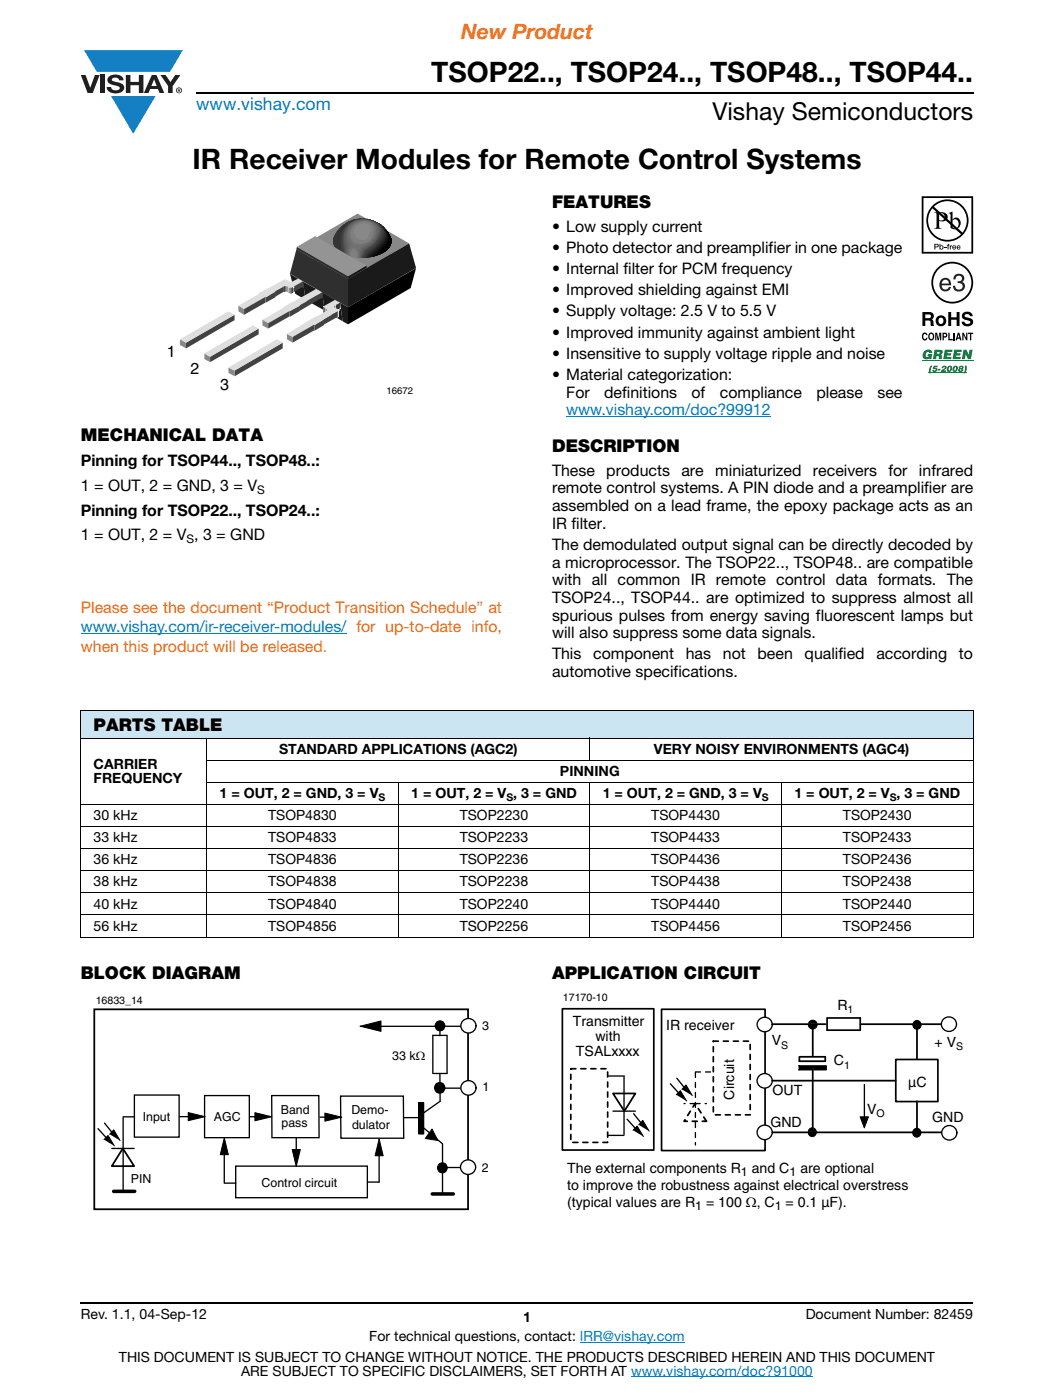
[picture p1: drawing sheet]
<svg xmlns="http://www.w3.org/2000/svg" width="210mm" height="279mm" viewBox="0 0 210 279" stroke-linecap="round" stroke-linejoin="round" font-family="sans-serif">
<g fill="#147fc3">
<path d="M16.8 10h19.7l-2.6 4.3h-1.1h-13.5z"/>
<path d="M22.2 19.2h8.9l-4.5 7.5z"/>
</g>
<g fill="#231f20">
<path d="M16.1 15h1l.9 2.5 .9-2.5h1l-1.4 3.6h-1z"/>
<path d="M20 15h.9v3.6h-.9z"/>
<path d="M21.8 15.3a2.1 2.1 0 0 1 2.7 .3l.1 .4h-.8a.79 .79 0 0 0-.7-.5 .79 .79 0 0 0-.8 .4l.2 .3 1 .2a1.08 1.08 0 0 1 1.3 1 1.08 1.08 0 0 1-1.1 1.2 1.73 1.73 0 0 1-2.4-1.2h.9a.96 .96 0 0 0 .8 .6 .96 .96 0 0 0 .9-.4 1.31 1.31 0 0 0-1.2-.6 1.03 1.03 0 0 1-1.1-.6 1.03 1.03 0 0 1 .2-1.1z"/>
<path d="M25.1 15h.9v1.3h1.7v-1.3h.9v3.6h-.9v-1.6h-1.7v1.6h-.9z"/>
<path d="M32 15h1l1 1.4 1-1.4h1l-1.6 2.2v1.4h-.9v-1.4z"/>
<path d="M30.7 15.9l.6 1.3h-1.1zM30.3 15l-1.6 3.6h.9l.4-.8h1.5l.3 .8h1l-1.6-3.6z"/>
<path d="M35.3 18a.46 .46 0 0 1 .9 0 .46 .46 0 0 1-.9 0zM35.1 18a.6 .6 0 0 0 1.2 0 .6 .6 0 0 0-1.2 0z"/>
<path d="M35.6 17.8h.2v.2h-.2zM35.5 17.7v.7h.1v-.3l.4 .3-.2-.3 .2-.2-.1-.2z"/>
</g>
<path d="M39.1 18.6h155M16.1 260h178" fill="none" stroke="#000" stroke-width=".36"/>
<path d="M113 83.2h40.7M16.1 126.4h53M115.7 267.9h20.9M125.9 274.8h36.3" fill="none" stroke="#007ec4" stroke-width=".2"/>
<path d="M33.3 42.6h49.7v36.4h-49.7z" fill="#fff"/>
<path d="M57.8 54.7l2.6 1.5 .6 3.7-2.1-1.3z" fill="#1a1a1a"/>
<path d="M60.4 56.1l.2 1.1-.2 .1z" fill="#424242"/>
<path d="M59.5 55.6l.9 .5v1.2l-.9-.6z" fill="#878787"/>
<path d="M57.8 54.6l2.6 1.6z" fill="#1a1a1a"/>
<circle cx="57.3" cy="57.2" r=".15" fill="#fff"/>
<path d="M56.5 57.2l.6-.1 .2 .1v1.1h-.8z" fill="none" stroke="#fff" stroke-width=".3"/>
<g fill="#7d7d7d">
<path d="M57.3 57.2v1.1z"/>
<path d="M57.3 57.1v1.2z"/>
</g>
<g fill="#878787">
<path d="M57.2 57.1l.1 1.2z" fill-rule="evenodd"/>
<path d="M57.1 57.1h.1v1.2l-.1-.1z" fill-rule="evenodd"/>
<path d="M57 57l.1 1.2z" fill-rule="evenodd"/>
</g>
<path d="M57 57v1.2z" fill="#7d7d7d"/>
<g fill="#757575">
<path d="M56.9 57v1.2z"/>
<path d="M56.9 57l.1 1.2z" fill-rule="evenodd"/>
</g>
<path d="M56.9 57v1.2z" fill="#707070"/>
<g fill="#696969">
<path d="M56.9 57v1.2z"/>
<path d="M56.9 57v1.2z" fill-rule="evenodd"/>
</g>
<g fill="#616161">
<path d="M56.9 57v1.2z"/>
<path d="M56.9 57l-.1 1.2z" fill-rule="evenodd"/>
</g>
<path d="M56.8 57.1v1.1z" fill="#595959"/>
<path d="M56.8 57.1v1.1z" fill="#525252"/>
<path d="M56.7 57.1l.1 1.1z" fill="#525252"/>
<path d="M56.7 57.1v1.1z" fill="#4a4a4a"/>
<g fill="#424242">
<path d="M56.7 57.1v1.2z"/>
<path d="M56.6 57.1v1.2z"/>
<path d="M56.6 57.1l.1 1.2z" fill-rule="evenodd"/>
</g>
<g fill="#3d3d3d">
<path d="M56.6 57.1v1.2z"/>
<path d="M56.5 57.1l.1 1.2z" fill-rule="evenodd"/>
</g>
<path d="M56.5 57.1v1.2z" fill="#363636"/>
<path d="M57.3 57.2l.3 .1v1.1l-.3-.1z" fill="#878787"/>
<path d="M60.4 56.2l3.8 2.1 .6 3.7-3.8-2.1z" fill="#1a1a1a"/>
<path d="M63.1 57.6l1.1 .7v1.1l-1.1-.6z" fill="#878787"/>
<path d="M60.4 56.1l3.8 2.2z" fill="#1a1a1a"/>
<path d="M58.4 57.3l2-1.2v1.2l-2 1.1z" fill="#424242"/>
<circle cx="58.4" cy="57.3" r=".15" fill="#fff"/>
<path d="M57.6 57.3h.8v1.1l-.3 .1-.5-.1z" fill="none" stroke="#fff" stroke-width=".3"/>
<path d="M58.4 57.3v1.2z" fill-rule="evenodd" fill="#363636"/>
<path d="M58.3 57.3l.1 1.2z" fill="#3d3d3d"/>
<path d="M58.3 57.3v1.2z" fill="#3d3d3d"/>
<g fill="#424242">
<path d="M58.3 57.3v1.2z"/>
<path d="M58.2 57.4v1.1z"/>
<path d="M58.3 57.3l-.1 1.2z" fill-rule="evenodd"/>
</g>
<path d="M58.2 57.4v1.1z" fill="#4a4a4a"/>
<g fill="#525252">
<path d="M58.1 57.4v1.2z"/>
<path d="M58.1 57.4l.1 1.1z" fill-rule="evenodd"/>
</g>
<path d="M58.1 57.4v1.2z" fill="#595959"/>
<g fill="#616161">
<path d="M58.1 57.4v1.2z"/>
<path d="M58.1 57.4v1.2z" fill-rule="evenodd"/>
</g>
<g fill="#696969">
<path d="M58.1 57.4v1.2z"/>
<path d="M58 57.4l.1 1.2z" fill-rule="evenodd"/>
</g>
<path d="M58 57.4v1.2z" fill="#707070"/>
<g fill="#757575">
<path d="M58 57.4v1.2z"/>
<path d="M57.9 57.4l.1 1.2z" fill-rule="evenodd"/>
</g>
<path d="M57.9 57.4v1.2z" fill="#7d7d7d"/>
<g fill="#878787">
<path d="M57.8 57.4l.1 1.2z" fill-rule="evenodd"/>
<path d="M57.7 57.3l.1 .1v1.2l-.1-.1z" fill-rule="evenodd"/>
<path d="M57.6 57.3l.1 1.2z" fill-rule="evenodd"/>
</g>
<path d="M57.6 57.3v1.2z" fill="#7d7d7d"/>
<g fill="#424242">
<path d="M54.9 58.1l1.6-.9v1.1l-1.6 .9z"/>
<path d="M64.2 58.3l.2 1-.2 .1z"/>
</g>
<path d="M51.7 58.5l.1 .1v1.1l-.1-.1z" fill="#878787"/>
<path d="M53 59.3l1.9-1.1v1.1l-1.9 1.1z" fill="#424242"/>
<path d="M53 59.2v1.2z" fill="#878787"/>
<path d="M64.2 58.3l3.6 2.1 .6 3.7-3.6-2.1z" fill="#1a1a1a"/>
<path d="M67.8 60.4l.2 1-.2 .1z" fill="#424242"/>
<path d="M66.8 59.9l1 .5v1.1l-1-.6z" fill="#878787"/>
<path d="M64.2 58.3l3.6 2.1z" fill="#1a1a1a"/>
<path d="M59.7 60.9l4.5-2.6v1.1l-4.5 2.7z" fill="#424242"/>
<circle cx="67.8" cy="61.5" r=".15" fill="#fff"/>
<path d="M67.8 60.4v1.1" fill="none" stroke="#fff" stroke-width=".3"/>
<circle cx="67.8" cy="60.4" r=".15" fill="#fff"/>
<path d="M67.8 60.4l-1 .5v1.2l1-.6" fill="none" stroke="#fff" stroke-width=".3"/>
<path d="M66.8 60.9l1-.5v1.1l-1 .6z" fill-rule="evenodd" fill="#363636"/>
<circle cx="66.6" cy="62.3" r=".15" fill="#fff"/>
<path d="M66.7 61l.1-.1v1.2l-.2 .2z" fill="none" stroke="#fff" stroke-width=".3"/>
<g fill="#363636">
<path d="M66.8 60.9v1.2z"/>
<path d="M66.8 60.9v1.2z" fill-rule="evenodd"/>
</g>
<path d="M66.6 61.1l.2-.1v1.1l-.2 .2z" fill-rule="evenodd" fill="#2e2e2e"/>
<path d="M67.8 60.4l1.6 .9v3.4l-1-.6z" fill="#1a1a1a"/>
<path d="M57.8 54.6l13.5-7.8 11.7 6.7-13.6 7.8z" fill="#878787"/>
<path d="M69.4 61.3l13.6-7.8-1.1 4-12.5 7.2z" fill="#000"/>
<path d="M56.5 61.3l.1 1.1z" fill="#878787"/>
<circle cx="64.6" cy="62.4" r=".15" fill="#fff"/>
<path d="M64.6 61.2l.2 .3v1.1l-.2-.2z" fill="none" stroke="#fff" stroke-width=".3"/>
<g fill="#7d7d7d">
<path d="M64.7 61.5v1z"/>
<path d="M64.7 61.5l.1 1.1z" fill-rule="evenodd"/>
</g>
<path d="M64.7 61.4v1.1z" fill="#757575"/>
<path d="M64.7 61.4v1.1z" fill="#707070"/>
<path d="M64.6 61.4l.1 1.1z" fill="#707070"/>
<g fill="#696969">
<path d="M64.6 61.4v1z"/>
<path d="M64.6 61.4v1.1z" fill-rule="evenodd"/>
</g>
<path d="M64.6 61.3v1.1z" fill="#616161"/>
<path d="M64.6 61.3v1.1z" fill="#595959"/>
<g fill="#525252">
<path d="M64.6 61.3v1.1z"/>
<path d="M64.6 61.3v1.1z" fill-rule="evenodd"/>
</g>
<path d="M64.6 61.2v1.2z" fill-rule="evenodd" fill="#4a4a4a"/>
<path d="M64.6 61.2v1.2z" fill="#424242"/>
<g fill="#878787">
<path d="M64.8 61.5l.3 .1v1.1l-.3-.1z"/>
<path d="M47.6 61l1.1 .7v1.1l-1.1-.7z"/>
</g>
<path d="M47.6 61l4.2-2.4-.1-.1 4.8-2.6a1.05 1.05 0 0 1 1.2 .2 2.13 2.13 0 0 0 1.8-.5l.9 .5-2 1.2h-.8a.92 .92 0 0 0-1.1-.1l-3.5 2.1v-.1l-4.3 2.5z" fill-rule="evenodd" fill="#dedede"/>
<path d="M48.7 61.7l4.3-2.5v1.2l-4.3 2.4z" fill="#424242"/>
<circle cx="65.2" cy="61.8" r=".15" fill="#fff"/>
<path d="M65.1 61.6l.1 .2v1.2l-.1-.3z" fill="none" stroke="#fff" stroke-width=".3"/>
<path d="M65.2 61.8v1.2z" fill="#424242"/>
<path d="M65.2 61.8v1.2z" fill="#4a4a4a"/>
<path d="M65.2 61.8v1.1z" fill="#525252"/>
<path d="M65.2 61.8v1.1z" fill="#595959"/>
<path d="M65.2 61.8v1.1z" fill="#616161"/>
<path d="M65.2 61.8v1.1z" fill="#616161"/>
<g fill="#696969">
<path d="M65.2 61.8v1z"/>
<path d="M65.2 61.7v1.1z"/>
</g>
<path d="M65.2 61.7v1.1z" fill="#707070"/>
<g fill="#757575">
<path d="M65.2 61.7v1.1z"/>
<path d="M65.1 61.7l.1 1.1z" fill-rule="evenodd"/>
</g>
<g fill="#7d7d7d">
<path d="M65.1 61.6v1.1z"/>
<path d="M65.1 61.6v1.1z" fill-rule="evenodd"/>
</g>
<path d="M57.8 62.1v1.1z" fill="#878787"/>
<path d="M57.8 62.1l2-1.1v1.1l-2 1.1z" fill="#424242"/>
<circle cx="67.4" cy="61.9" r=".15" fill="#fff"/>
<path d="M67.4 61.9v1.2l-.1 .2v-1.2z" fill="none" stroke="#fff" stroke-width=".3"/>
<path d="M67.4 61.9v1.3z" fill-rule="evenodd" fill="#2e2e2e"/>
<g fill="#363636">
<path d="M67.3 62.1v1.2z"/>
<path d="M67.4 62.1l-.1 1.1z" fill-rule="evenodd"/>
</g>
<path d="M64.5 63.7l2.8-1.6v1.2l-2.8 1.5z" fill="#424242"/>
<path d="M61.3 64.1l.1 1.2z" fill="#878787"/>
<path d="M52.4 63.8l4.2-2.4-.1-.1 2-1.1 4.6-2.6 1.1 .7-4.5 2.6 .1 .1-6.3 3.5z" fill-rule="evenodd" fill="#dedede"/>
<path d="M52.4 63.8l1.1 .7v1.1l-1.1-.6z" fill="#878787"/>
<path d="M53.5 64.5l4.3-2.4v1l-4.3 2.5z" fill="#424242"/>
<path d="M62.6 64.8l.1 1.2z" fill="#878787"/>
<path d="M62.7 64.9l1.9-1.2v1.2l-1.9 1.1z" fill="#424242"/>
<path d="M57.2 66.6l1.2 .6v1.2l-1.2-.7z" fill="#878787"/>
<path d="M57.2 66.6l8-4.7a.67 .67 0 0 0-.6-.6l.2-.3 2-1.1 1 .5-1.1 .7v.2l.7 .5-.1 .3-4.6 2.8-.1-.1-4.2 2.4z" fill-rule="evenodd" fill="#dedede"/>
<path d="M58.4 67.2l4.2-2.4v1.1l-4.2 2.5z" fill="#424242"/>
<path d="M59.1 49.7l12.2-7.1 10.3 6-12.2 7.1z" fill="#878787"/>
<path d="M69.6 47.4l.5 1.2a1.21 1.21 0 0 1-.4 1.3l-.2 .6 .2 .6-1.6-.7 .6-1.6z" fill-rule="evenodd" fill="#707070"/>
<g fill="#696969">
<path d="M69.4 47.5a2.04 2.04 0 0 1 .2 2.4l-.1 .7 .1 .4-1.5-.6 .5-1.5z" fill-rule="evenodd"/>
<path d="M69.3 47.7l.1 .1a3.1 3.1 0 0 1 0 2.4v.8l-1.3-.6 .5-1.4z" fill-rule="evenodd"/>
</g>
<g fill="#616161">
<path d="M69.2 47.9a5.3 5.3 0 0 1 .1 2.7l.1 .3-1.3-.5z" fill-rule="evenodd"/>
<path d="M69 48.1l.2 .8v1.5l.1 .5-1.2-.5z" fill-rule="evenodd"/>
</g>
<g fill="#595959">
<path d="M69 48.3l.2 2.6-1.1-.5z" fill-rule="evenodd"/>
<path d="M68.8 48.6l.2 2.3-.9-.5z" fill-rule="evenodd"/>
</g>
<path d="M68.7 48.8l.3 2.1-.9-.5z" fill-rule="evenodd" fill="#525252"/>
<path d="M68.6 49l.3 1.8-.8-.4z" fill-rule="evenodd" fill="#4a4a4a"/>
<path d="M68.5 49.2l.3 1.6-.7-.4z" fill-rule="evenodd" fill="#424242"/>
<circle cx="70.6" cy="50.8" r=".39" fill="#7d7d7d"/>
<g fill="#424242">
<path d="M68.4 49.4l.3 1.3-.6-.3z" fill-rule="evenodd"/>
<path d="M68.4 49.6l.2 1-.5-.2z" fill-rule="evenodd"/>
</g>
<path d="M77.8 47l.2 1z" fill-rule="evenodd" fill="#000"/>
<circle cx="70.6" cy="50.8" r=".39" fill="#7d7d7d"/>
<path d="M67.8 45.6a6.1 6.1 0 0 1 10.2 2.1 2.68 2.68 0 0 1-1.7 2.8 9 9 0 0 1-8.2-.1 8.8 8.8 0 0 1 3.1-4.8l-.2 .4 .2 .4a1.21 1.21 0 0 0 2-.3l.1-.2a.71 .71 0 0 0-.4-1.1 1.68 1.68 0 0 0-1.9 .9 9.5 9.5 0 0 0-2.9 4.7 2.59 2.59 0 0 1-.7-4.3z" fill-rule="evenodd" fill="#878787"/>
<g fill="#7d7d7d">
<path d="M67.8 45.6a6.1 6.1 0 0 1 10.2 2.1 2.68 2.68 0 0 1-1.7 2.8 9 9 0 0 1-8.2-.1l.8-2 1.7-2.3a1.64 1.64 0 0 0 1.3 1.8 1.64 1.64 0 0 0 1.9-1.3 1.4 1.4 0 0 0-.2-1.8 1.4 1.4 0 0 0-1.7-.1 1.92 1.92 0 0 0-1.3 1.4l-1.7 2.3-.8 2a2.59 2.59 0 0 1-.7-4.3z" fill-rule="evenodd"/>
<path d="M67.8 45.6a6.1 6.1 0 0 1 10.2 2.1 2.68 2.68 0 0 1-1.7 2.8 8.5 8.5 0 0 1-5.4 .8 .67 .67 0 0 0-.3-1.1 .56 .56 0 0 0-.5 .6l.1 .4-2.1-.8 1-2.4 1.2-1.6a1.94 1.94 0 0 0 1.9 1.9 1.94 1.94 0 0 0 1.9-1.9 1.53 1.53 0 0 0-.3-1.7 1.53 1.53 0 0 0-1.8-.2 2.31 2.31 0 0 0-1.7 1.9l-1.2 1.6-1 2.4a2.59 2.59 0 0 1-.7-4.3z" fill-rule="evenodd"/>
<path d="M67.8 45.6a6.1 6.1 0 0 1 10.2 2.1 2.68 2.68 0 0 1-1.7 2.8 8.7 8.7 0 0 1-5.3 .8 .72 .72 0 0 0 .1-1 .72 .72 0 0 0-1.1 0l-.1 .3 .1 .6-1.9-.8 .6-1.7 1.3-2a2.15 2.15 0 0 0 2.1 1.8 2.15 2.15 0 0 0 2.1-1.7 1.69 1.69 0 0 0 0-1.9 1.69 1.69 0 0 0-1.9-.6 2.41 2.41 0 0 0-2.3 2.4l-1.3 2-.6 1.7a2.59 2.59 0 0 1-.7-4.3z" fill-rule="evenodd"/>
</g>
<path d="M67.8 45.6a6.1 6.1 0 0 1 10.2 2.1 2.68 2.68 0 0 1-1.7 2.8l-2 .7-1.5 .2h-1.6a1.01 1.01 0 0 0 .1-1.1 1.01 1.01 0 0 0-.9-.5l-.5 .3-.1 .4 .1 .7-1.8-.8 .7-1.8 1.1-1.7a2.1 2.1 0 0 0 3.2 1.6 2.68 2.68 0 0 0 1.1-3.9 2.7 2.7 0 0 0-2.9-.1 2.7 2.7 0 0 0-1.4 2.4l-1.1 1.7-.7 1.8a2.59 2.59 0 0 1-.7-4.3z" fill-rule="evenodd" fill="#757575"/>
<g fill="#707070">
<path d="M67.8 45.6a6.1 6.1 0 0 1 10.2 2.1 2.68 2.68 0 0 1-1.7 2.8 8.1 8.1 0 0 1-5 .8 1.32 1.32 0 0 0-.7-1.9 1.33 1.33 0 0 0-.9 1.7l-1.6-.7 .7-1.7 .9-1.6a2.03 2.03 0 0 0 1.5 1.9 3.5 3.5 0 0 0 3.5-2.7 1.81 1.81 0 0 0-1.9-2.2 2.81 2.81 0 0 0-3.1 3l-.9 1.6-.7 1.7a2.59 2.59 0 0 1-.7-4.3z" fill-rule="evenodd"/>
<path d="M67.8 45.6a6.1 6.1 0 0 1 10.2 2.1 2.68 2.68 0 0 1-1.7 2.8l-2 .7-2.1 .2h-.8l.2-.4v-.6a.83 .83 0 0 1 .5-1.4 3.2 3.2 0 0 0 2.7-3.8 2.95 2.95 0 0 0-3.4-.9 2.95 2.95 0 0 0-1.8 3.1l-.9 1.4-.6 1.6a2.59 2.59 0 0 1-.7-4.3z" fill-rule="evenodd"/>
</g>
<g fill="#696969">
<path d="M67.8 45.6a6.1 6.1 0 0 1 10.2 2.1 2.68 2.68 0 0 1-1.7 2.8 7.4 7.4 0 0 1-4.7 .8l.1-.7a1.25 1.25 0 0 1 1.2-1.6 3.2 3.2 0 0 0 2.1-3.8 3.1 3.1 0 0 0-3.7-1 3.1 3.1 0 0 0-1.9 3.3l-.8 1.4-.5 1.5a2.59 2.59 0 0 1-.7-4.3z" fill-rule="evenodd"/>
<path d="M67.8 45.6a6.1 6.1 0 0 1 10.2 2.1 2.68 2.68 0 0 1-1.7 2.8 7.2 7.2 0 0 1-4.7 .8l.2-1a1.27 1.27 0 0 1 1.2-1.3 3.4 3.4 0 0 0 2.1-3.8 3.3 3.3 0 0 0-3.9-1 3.3 3.3 0 0 0-1.9 3.5l-.7 1.3-.5 1.4a2.59 2.59 0 0 1-.7-4.3z" fill-rule="evenodd"/>
</g>
<g fill="#616161">
<path d="M67.8 45.6a6.1 6.1 0 0 1 10.2 2.1 2.89 2.89 0 0 1-2.3 3.1 7.7 7.7 0 0 1-4 .5l.1-.3a1.69 1.69 0 0 1 1.3-1.9 3.5 3.5 0 0 0 2.2-3.9 3.4 3.4 0 0 0-4.1-1.1 3.4 3.4 0 0 0-2 3.8l-1.1 2.5a2.59 2.59 0 0 1-.7-4.3z" fill-rule="evenodd"/>
<path d="M67.8 45.6a6.1 6.1 0 0 1 10.2 2.1 2.68 2.68 0 0 1-1.7 2.8l-1.8 .7-2.7 .2 .3-1.3 .5-.5a4.5 4.5 0 0 0 2.9-3.8 2.69 2.69 0 0 0-2.8-2 3.5 3.5 0 0 0-3.7 4.3l-.9 2.3a2.59 2.59 0 0 1-.7-4.3z" fill-rule="evenodd"/>
</g>
<path d="M67.8 45.6a6.1 6.1 0 0 1 10.2 2.1 2.68 2.68 0 0 1-1.7 2.8l-1.8 .7-2.6 .2 .2-.8a1.31 1.31 0 0 1 1-1.2 4.5 4.5 0 0 0 2.6-3.7 3.5 3.5 0 0 0-4.4-1.7 3.4 3.4 0 0 0-2.3 4.3l-.9 2.1a2.59 2.59 0 0 1-.7-4.3z" fill-rule="evenodd" fill="#595959"/>
<path d="M67.8 45.6a6.1 6.1 0 0 1 10.2 2.1 2.68 2.68 0 0 1-1.7 2.8l-1.7 .7-2.5 .2a2.92 2.92 0 0 1 1.8-2.3 4.8 4.8 0 0 0 2-3.3 3.2 3.2 0 0 0-3.3-2.1 3.8 3.8 0 0 0-3.9 5.1l-.6 1.6a2.59 2.59 0 0 1-.7-4.3z" fill-rule="evenodd" fill="#525252"/>
<path d="M67.8 45.6a6.1 6.1 0 0 1 10.2 2.1 2.68 2.68 0 0 1-1.7 2.8 6.6 6.6 0 0 1-4.1 .8 3.9 3.9 0 0 1 2.2-2.4l.4-.4a3.1 3.1 0 0 0 1-3.2 4.1 4.1 0 0 0-5.2-1.2 4.1 4.1 0 0 0-2 4.9l-.5 1.4a2.59 2.59 0 0 1-.7-4.3z" fill-rule="evenodd" fill="#4a4a4a"/>
<g fill="#424242">
<path d="M67.8 45.6a6.1 6.1 0 0 1 10.2 2.1 2.87 2.87 0 0 1-2.2 3 6.2 6.2 0 0 1-3.6 .6l.7-1.2a8.7 8.7 0 0 0 3-3.2 1.79 1.79 0 0 0-1-2.6 4.2 4.2 0 0 0-6.5 2.8v1a3.9 3.9 0 0 1-.3 2.3 2.59 2.59 0 0 1-.7-4.3z" fill-rule="evenodd"/>
<path d="M67.8 45.6a6.1 6.1 0 0 1 10.2 2.1 2.87 2.87 0 0 1-2.2 3 6.8 6.8 0 0 1-3.5 .6 3.2 3.2 0 0 1 1.9-2.1l1.1-1a3.6 3.6 0 0 0 .9-2.2 3.6 3.6 0 0 0-3.6-2.3 4 4 0 0 0-4.3 4.5 3 3 0 0 1-.1 2l-.1 .2a2.59 2.59 0 0 1-.7-4.3z" fill-rule="evenodd"/>
<path d="M67.8 45.6a6.1 6.1 0 0 1 10.2 2.1 2.88 2.88 0 0 1-2.2 3l-1.6 .5-1.8 .2a4.6 4.6 0 0 1 2.2-2.4l.1-.1a4.9 4.9 0 0 0 1.6-3 4 4 0 0 0-4.5-2.2 4.1 4.1 0 0 0-3.6 4.6l.2 1.3-.3 .8a2.59 2.59 0 0 1-.7-4.3z" fill-rule="evenodd"/>
</g>
<path d="M67.8 45.6a6.1 6.1 0 0 1 10.2 2.1 2.88 2.88 0 0 1-2.2 3l-1.6 .5-1.7 .2 .7-.9a9.8 9.8 0 0 0 3.2-3.9 2.88 2.88 0 0 0-2.7-2.8 4.4 4.4 0 0 0-5.7 4.7l.3 1.4-.2 .5a2.59 2.59 0 0 1-.7-4.3z" fill-rule="evenodd" fill="#3d3d3d"/>
<g fill="#363636">
<path d="M67.8 45.6a6.1 6.1 0 0 1 10.2 2.1 2.68 2.68 0 0 1-1.7 2.8 6.1 6.1 0 0 1-3.7 .8 6.5 6.5 0 0 1 2.4-2.3l.3-.4a3.6 3.6 0 0 0 1.1-2.5 4.3 4.3 0 0 0-4.7-2.4 4.3 4.3 0 0 0-3.7 5.1l.2 1.3-.1 .3a2.59 2.59 0 0 1-.7-4.3z" fill-rule="evenodd"/>
<path d="M67.8 45.6a6.1 6.1 0 0 1 10.2 2.1 2.68 2.68 0 0 1-1.7 2.8l-1.7 .7-1.9 .2a4.4 4.4 0 0 1 1.9-1.9l.4-.5a3 3 0 0 0 1.3-3.6 4.9 4.9 0 0 0-7.8 .3 5.8 5.8 0 0 0-.4 4.7 2.59 2.59 0 0 1-.7-4.3z" fill-rule="evenodd"/>
</g>
<g fill="#2e2e2e">
<path d="M73.8 43.9a6.1 6.1 0 0 1 4.2 3.8 2.87 2.87 0 0 1-2.2 3l-1.2 .4-1.8 .3 .3-.4a14.3 14.3 0 0 0 3.5-3.9 2.17 2.17 0 0 0-1.3-2.6z" fill-rule="evenodd"/>
<path d="M74.4 44a6.1 6.1 0 0 1 3.6 3.7 2.88 2.88 0 0 1-2.2 3l-1.1 .4-1.8 .3 .9-1.1a7.8 7.8 0 0 0 2.9-3.4 2.54 2.54 0 0 0-1.7-2.6z" fill-rule="evenodd"/>
</g>
<g fill="#262626">
<path d="M74.8 44.2a6.1 6.1 0 0 1 3.2 3.5 2.89 2.89 0 0 1-2.2 3l-1 .4-1.8 .3 1.2-1.2a5.9 5.9 0 0 0 2.6-3.6 2.99 2.99 0 0 0-2-2.4z" fill-rule="evenodd"/>
<path d="M75.1 44.3a6.5 6.5 0 0 1 2.9 3.4 2.89 2.89 0 0 1-2.2 3l-1 .4-1.6 .3 .8-.9a10.2 10.2 0 0 0 2.9-3.3 2.8 2.8 0 0 0-1.8-2.9z" fill-rule="evenodd"/>
</g>
<path d="M75.4 44.5a6.7 6.7 0 0 1 2.6 3.2 3.2 3.2 0 0 1-2.6 3.2l-2.1 .5 1.3-1.3a7.5 7.5 0 0 0 2.4-3.1 2.7 2.7 0 0 0-1.6-2.5z" fill-rule="evenodd" fill="#1f1f1f"/>
<g fill="#1a1a1a">
<path d="M75.6 44.6a5.5 5.5 0 0 1 2.5 3.6 4.1 4.1 0 0 1-3.6 3l-1 .1 .8-.7a7.7 7.7 0 0 0 2.7-3.5 2.42 2.42 0 0 0-1.4-2.5z" fill-rule="evenodd"/>
<path d="M75.8 44.8a5.5 5.5 0 0 1 2.3 3.4 4.1 4.1 0 0 1-3.5 2.9l-1 .2 .9-.8a7.5 7.5 0 0 0 2.7-3.3 2.51 2.51 0 0 0-1.4-2.4z" fill-rule="evenodd"/>
</g>
<g fill="#121212">
<path d="M76 44.9l1.1 1.1a4.9 4.9 0 0 1 1 2.2 4 4 0 0 1-3.2 2.9l-1.1 .2a11.8 11.8 0 0 0 3.3-3.7 2.31 2.31 0 0 0-1.1-2.7z" fill-rule="evenodd"/>
<path d="M76.2 45.1l.9 .9a4.9 4.9 0 0 1 1 2.2 4.1 4.1 0 0 1-3.6 2.9l-.5 .1 1.6-1.4a4.5 4.5 0 0 0 1.8-3l-.6-1.1z" fill-rule="evenodd"/>
</g>
<g fill="#0a0a0a">
<path d="M76.4 45.2l.7 .8a4.9 4.9 0 0 1 1 2.2 4.1 4.1 0 0 1-3.4 2.9l-.5 .1 1-.8a6.3 6.3 0 0 0 2.2-3.2l-.1-.7-.3-.6z" fill-rule="evenodd"/>
<path d="M76.5 45.4l.6 .6a4.8 4.8 0 0 1 1 2.2 4 4 0 0 1-3.2 2.9l-.4 .1 .7-.7a6.2 6.2 0 0 0 2.3-3.2l-.1-.6-.3-.7z" fill-rule="evenodd"/>
</g>
<g fill="#000">
<path d="M76.7 45.5l.4 .4a5.3 5.3 0 0 1 1 2.3 4 4 0 0 1-3.4 2.9l.8-.7a5.7 5.7 0 0 0 2-3v-.6l-.3-.6z" fill-rule="evenodd"/>
<path d="M76.8 45.7a3.8 3.8 0 0 1 1.3 2.5 3.9 3.9 0 0 1-3.1 2.8l.7-.6a4 4 0 0 0 1.9-3.5z" fill-rule="evenodd"/>
<path d="M77 45.8a2.73 2.73 0 0 1 .4 3.9l-1.1 .8-1.1 .4 .7-.6a3.8 3.8 0 0 0 1.7-3.3z" fill-rule="evenodd"/>
<path d="M77.1 46a2.69 2.69 0 0 1 .3 3.7l-1.9 1.2 .7-.7a3.2 3.2 0 0 0 1.3-3.5z" fill-rule="evenodd"/>
<path d="M77.2 46.1a2.54 2.54 0 0 1-.9 4.4l-.5 .2 .6-.5a2.77 2.77 0 0 0 .8-4.1z" fill-rule="evenodd"/>
<path d="M77.4 46.3a2.53 2.53 0 0 1-1.1 4.2l-.2 .1 .5-.6a2.76 2.76 0 0 0 .8-3.7z" fill-rule="evenodd"/>
<path d="M77.4 46.5a2.28 2.28 0 0 1-.4 3.5l-.6 .4a3.1 3.1 0 0 0 1.4-3.2z" fill-rule="evenodd"/>
<path d="M77.6 46.7a2.26 2.26 0 0 1-.8 3.4 2.66 2.66 0 0 0 .8-3.4z" fill-rule="evenodd"/>
<path d="M77.7 46.8a2.04 2.04 0 0 1 0 2.4 2.58 2.58 0 0 0 0-2.4z" fill-rule="evenodd"/>
</g>
<path d="M69.6 47.4l.5 1.2a1.21 1.21 0 0 1-.4 1.3l-.2 .6 .2 .6-1.6-.7 .6-1.6z" fill-rule="evenodd" fill="#707070"/>
<g fill="#696969">
<path d="M69.4 47.5a2.04 2.04 0 0 1 .2 2.3l-.1 .8 .1 .4-1.5-.6 .5-1.5z" fill-rule="evenodd"/>
<path d="M69.3 47.7l.1 .1a3.1 3.1 0 0 1 0 2.4v.8l-1.3-.6 .5-1.4z" fill-rule="evenodd"/>
</g>
<g fill="#616161">
<path d="M69.2 47.8a5 5 0 0 1 .1 2.7l.1 .4-1.3-.5z" fill-rule="evenodd"/>
<path d="M69 48.1l.2 .8v1.4l.1 .6-1.2-.5z" fill-rule="evenodd"/>
</g>
<g fill="#595959">
<path d="M68.9 48.2l.3 2.7-1.1-.5z" fill-rule="evenodd"/>
<path d="M68.8 48.5l.2 2.3-.9-.4z" fill-rule="evenodd"/>
</g>
<path d="M68.7 48.6l.3 2.2-.9-.4z" fill-rule="evenodd" fill="#525252"/>
<path d="M68.5 48.8l.4 1.9-.8-.3z" fill-rule="evenodd" fill="#4a4a4a"/>
<g fill="#424242">
<path d="M68.5 49l.3 1.7a.67 .67 0 0 1-.5-1z" fill-rule="evenodd"/>
<path d="M68.4 49.4l.3 1.3-.6-.3z" fill-rule="evenodd"/>
<path d="M68.4 49.6l.2 1-.5-.2z" fill-rule="evenodd"/>
</g>
<path d="M68.2 49.7l.2 .9-.3-.2z" fill-rule="evenodd" fill="#3d3d3d"/>
<g fill="#363636">
<path d="M68.2 49.9l.1 .7-.2-.2z" fill-rule="evenodd"/>
<path d="M68.1 50.3l.1 .2z" fill-rule="evenodd"/>
</g>
<path d="M59.1 49.7l10.3 6v5.6l-11.6-6.7z" fill="#2e2e2e"/>
<g fill="#1a1a1a">
<path d="M69.4 55.1l3.7-2.1 .1 .5-3.8 2.2z"/>
<path d="M69.4 55.7l12.2-7.1 1.4 4.9-13.6 7.8z"/>
</g>
<path d="M59.2 49.3l10.2 5.8v.6l-10.3-6z" fill="#2e2e2e"/>
<path d="M35.9 67.7l1.2 .7v1.1l-1.2-.7z" fill="#878787"/>
<path d="M37.1 68.4l9.7-5.6v1.1l-9.7 5.6z" fill="#424242"/>
<path d="M35.9 67.7l9.7-5.6 1.2 .7-9.7 5.6z" fill="#dedede"/>
<path d="M40.8 70.5l1.1 .7v1.1l-1.1-.6z" fill="#878787"/>
<path d="M41.9 71.2l9.7-5.6v1.1l-9.7 5.6z" fill="#424242"/>
<path d="M40.8 70.5l9.7-5.5 1.1 .6-9.7 5.6z" fill="#dedede"/>
<path d="M46.8 73.9l9.6-5.5v1.1l-9.6 5.6z" fill="#424242"/>
<path d="M45.6 73.3l1.2 .6v1.2l-1.2-.7z" fill="#878787"/>
<path d="M45.6 73.3l9.7-5.6 1.1 .7-9.6 5.5z" fill="#dedede"/>
<path d="M59.2 49.3l3.7-2.2 10.2 5.9-3.7 2.1z" fill-rule="evenodd" fill="#949494"/>
<path d="M183.9 39.2h10.2v35.3h-10.2z" fill="#fff"/>
<g fill="#000">
<path d="M184.1 66.6l.4-.2h.3l.2 .5-.6-.2a.66 .66 0 0 0 .1 1l.3-.3h.2a.54 .54 0 0 1-.5 .6 .54 .54 0 0 1-.5-.5zM186.6 66.4h.3l.3 1.2 .2-1.2h.4v1.5h-.3v-1.3l-.2 1.3h-.3l-.2-1.3v1.3h-.2zM189.2 66.4h.2v1.2h.7v.3h-.9zM189.2 62.3h.5v1h1.1v-1h.6v2.8h-.6v-1.3h-1.1v1.3h-.5zM190.2 66.4h.3v1.5h-.3zM192.2 62.4a1.15 1.15 0 0 1 1.8 .7h-.5l-.1-.2a.68 .68 0 0 0-.9-.1v.4l.2 .1a1.29 1.29 0 0 1 1.4 .9 1.17 1.17 0 0 1-1.1 .9 1.17 1.17 0 0 1-1.2-.9h.6v.2a.67 .67 0 0 0 1.2-.1l-.3-.3-.5-.1a.82 .82 0 0 1-.9-.5 .82 .82 0 0 1 .3-1zM192 66.4h.2l.5 1.1v-1.1h.3v1.5h-.3l-.5-1.1v1.1h-.2zM193.1 66.4h1v.3h-.3v1.2h-.3v-1.2h-.4z"/>
<path d="M186.1 56.4a3.9 3.9 0 0 1 7.7 0 3.9 3.9 0 0 1-7.7 0zM185.8 56.4a4.2 4.2 0 0 0 8.3 0 4.2 4.2 0 0 0-8.3 0z"/>
<path d="M184.6 62.8v.7h.9a.39 .39 0 0 0 .1-.7zM184 62.3h1.4a.79 .79 0 0 1 .8 .4 .79 .79 0 0 1-.1 .9l-.2 .1a.98 .98 0 0 1 .4 1.2v.2h-.6l-.2-1.1h-.9v1.1h-.6z"/>
<path d="M185.6 66.7a.64 .64 0 0 0 .2 1l.1-.1a.64 .64 0 0 0-.1-1zM185.4 66.5l.2-.1a.56 .56 0 0 1 .7 .3 .82 .82 0 0 1-.5 1.3l-.2-.1a.89 .89 0 0 1-.2-1.4z"/>
<path d="M187.4 63.5a.63 .63 0 0 0-.2 .7 .63 .63 0 0 0 .8 .4 .63 .63 0 0 0 .2-.8 .63 .63 0 0 0-.8-.3zM186.6 64a1.1 1.1 0 0 1 2.2 0 1.1 1.1 0 0 1-2.2 0z"/>
<path d="M188.3 66.7v.4l.4-.1v-.3zM188 66.4h.6a.5 .5 0 0 1 .4 .5 .5 .5 0 0 1-.4 .5h-.3v.5h-.3z"/>
<path d="M191.2 66.7l-.1 .6h.3zM191.1 66.4h.3l.4 1.5h-.3l-.1-.3h-.4l-.1 .3h-.3z"/>
</g>
<g fill="#231f20">
<path d="M190.5 54.9a1.07 1.07 0 0 1 1.3-.2 1.07 1.07 0 0 1 .5 1.2l-.4 .4a1.06 1.06 0 0 1 .5 1.4 1.06 1.06 0 0 1-1.4 .5l-.2-.1a1.02 1.02 0 0 1-.7-1.1h.4a.71 .71 0 0 0 1 .8 .71 .71 0 0 0 .2-1.2l-.7-.1v-.4a.59 .59 0 0 0 .9-.4 .59 .59 0 0 0-.6-.7 .66 .66 0 0 0-.7 .8h-.4z"/>
<path d="M188.1 56.1l-.2 .5h1.4a.7 .7 0 0 0-.4-.7 .7 .7 0 0 0-.8 .2zM187.8 55.7a1.18 1.18 0 0 1 1.4-.1 1.18 1.18 0 0 1 .5 1.3h-1.8a.73 .73 0 0 0 .5 .9 .73 .73 0 0 0 .9-.5h.4a1.21 1.21 0 0 1-1.6 .8 1.21 1.21 0 0 1-.7-1.7z"/>
</g>
<g fill="#000">
<path d="M188.4 49.3h.4v.1h-.4zM189.1 48.7h.3l-.2 .2 .2 .1v.1h-.2v.7h-.2v-.7h-.1zM189.5 49h.1v.1l.3-.1v.1l-.2 .1v.6h-.2z"/>
<path d="M184.2 39.5h9.6v10.8h-9.6zM183.9 39.2v11.4h10.2v-11.4z"/>
<path d="M186.3 41.3a3.9 3.9 0 0 1 5.3-.2 3.9 3.9 0 0 1 .4 5.3zM186 41.6l5.7 5.2a3.9 3.9 0 0 1-5.3 .1 3.9 3.9 0 0 1-.4-5.3zM184.8 44a4.2 4.2 0 0 0 8.4 0 4.2 4.2 0 0 0-8.4 0z"/>
<path d="M186.6 48.8v.4h.4v-.3zM186.4 48.7h.7l.2 .3-.2 .3-.5 .1v.4h-.2z"/>
<path d="M187.3 42.6v1.3a.75 .75 0 0 0 1.2-.6 .75 .75 0 0 0-1.2-.7zM186.4 42.4a2.81 2.81 0 0 1 2.4 .3 .97 .97 0 0 1 0 1.2 .97 .97 0 0 1-1.2 .2h-.3v1.1l.1 .2 .4 .3h-1.4l.3-.2 .1-.3v-2.3v-.3z"/>
<path d="M187.5 49.4a.3 .3 0 0 0 .6 0 .3 .3 0 0 0-.6 0zM187.4 48.7h.2v.4a.38 .38 0 0 1 .5 0 .38 .38 0 0 1 0 .6 .38 .38 0 0 1-.5 0l-.2 .1z"/>
<path d="M190 44v1.3l.2 .2a.72 .72 0 0 0 .8-.1 .72 .72 0 0 0 .2-.7 .72 .72 0 0 0-.3-.8 .72 .72 0 0 0-.9 .1zM189.2 42.5l.8-.3v1.6a.89 .89 0 0 1 1.1-.3 .89 .89 0 0 1 .5 1 1.23 1.23 0 0 1-.6 1.2 1.23 1.23 0 0 1-1.4-.2v-2.7z"/>
<path d="M190.2 49.2l-.1 .1h.5l-.3-.2zM190.1 49h.5l.1 .4h-.6l.1 .2 .5-.1a.42 .42 0 0 1-.6 .2 .42 .42 0 0 1 0-.7z"/>
<path d="M191.1 49.2l-.1 .1h.4l-.2-.2zM191 49h.4l.2 .4h-.6l.1 .2 .5-.1a.42 .42 0 0 1-.7 .2 .42 .42 0 0 1 .1-.7z"/>
</g>
<path d="M183.9 71.9h10.2" fill="none" stroke="#0d803f" stroke-width=".2"/>
<g fill="#0d803f">
<path d="M184.3 70.1a.91 .91 0 0 1 .9-.3 .91 .91 0 0 1 .8 .6h-.6l-.3-.2a.56 .56 0 0 0-.4 .5 .56 .56 0 0 0 .3 .6l.3-.3h-.2v-.4h.9l-.2 1.1h-.4v-.2a.82 .82 0 0 1-1.1 0 .82 .82 0 0 1-.1-1.1z"/>
<path d="M188.5 69.8h1.5l-.1 .4h-.9v.3h.7v.4h-.8l-.1 .3h1l-.1 .5h-1.5z"/>
<path d="M190.4 69.8h1.5l-.1 .4h-.9l-.1 .3h.8l-.1 .4h-.7l-.1 .3h1l-.1 .5h-1.6z"/>
<path d="M192.2 69.8h.6l.5 1 .1-1h.6l-.3 1.9h-.6l-.5-1-.1 1h-.6z"/>
<path d="M185.7 73h.3l-.3 .7v.8h-.3l-.1-.8z"/>
<path d="M186.3 73h.8l-.1 .3h-.5l-.1 .2h.5a.52 .52 0 0 1-.2 .7 .52 .52 0 0 1-.8-.3l.5 .1 .3-.2-.2-.2-.5 .1z"/>
<path d="M187.2 73.6h.4v.3h-.5z"/>
<path d="M187.9 73.2a.5 .5 0 0 1 .5-.2 .5 .5 0 0 1 .4 .4l-.6 .5h.5v.3h-1l.8-.8-.1-.2-.3 .3h-.3z"/>
<path d="M187 70.2l-.1 .4h.5l.1-.2-.1-.1zM186.4 69.8l1.5 .1a.54 .54 0 0 1-.2 .9l.2 .2v.7h-.6v-.5l-.3-.2h-.2l-.1 .7h-.6z"/>
<path d="M189.3 73.3l-.1 .5 .1 .2 .3-.5-.1-.3zM189.1 73.1a.51 .51 0 0 1 .8 .2 .66 .66 0 0 1-.2 .7 .66 .66 0 0 1-.8 0v-.4z"/>
<path d="M190.5 73.3l-.1 .5 .1 .2 .2-.5-.1-.3zM190.3 73.1a.51 .51 0 0 1 .8 .2 .66 .66 0 0 1-.2 .7 .66 .66 0 0 1-.8 0l-.1-.4z"/>
</g>
<path d="M185.2 74.4h7.7" fill="none" stroke="#0d803f" stroke-width=".2"/>
<g fill="#0d803f">
<path d="M192.5 73h.3v.8a.72 .72 0 0 1-.6 .7l.3-.8z"/>
<path d="M191.6 73.3v.2l.2-.1 .1-.1zM191.6 73.7l-.1 .3 .3-.1v-.2zM191.4 73.1a.52 .52 0 0 1 .8 .2l-.2 .3 .2 .2a.55 .55 0 0 1-.6 .4 .55 .55 0 0 1-.5-.4l.3-.2-.1-.3z"/>
</g>
<path d="M16.1 141.8h178v5.5h-178z" fill="#cce5f3"/>
<g fill="none" stroke="#000" stroke-width=".2">
<path d="M16 141.8h178.2M16 147.3h178.2M16.1 141.9v45M41.1 151.7h153.1M41.1 156.1h153.1M41.2 147.2v39.9M79.5 156.1v31M117.7 147.2v4.6M117.7 156.1v31M155.9 156.1v31M194.1 141.9v45M16 160.6h178.2"/>
<path d="M16 165h178.2M16 169.4h178.2M16 173.8h178.2M16 178.2h178.2M16 182.6h178.2M16 187h178.2"/>
</g>
<path d="M18.6 198.6h79v42.9h-79z" fill="#fff"/>
<path d="M67.9 218.8h12.6v8.4h-12.5zM87.8 214.3v5.5l-3.6 2.5M87.8 217.2h4.2M87.8 204.8h4.2M80.5 223h3.2M84.2 224.8l4.1 3.5v9.7M88.3 233h4.2" fill="none" stroke="#000" stroke-width=".26"/>
<path d="M83.5 220.1h1v6.2h-1z" fill="#000"/>
<g fill="none" stroke="#000" stroke-width=".2">
<path d="M71.8 204.8l4.2-1v2zM83.5 220.1h1v6.2h-1zM86.2 225.3l1.1 2.3-2.5-.4z"/>
<circle cx="87.8" cy="204.7" r=".99"/>
<circle cx="88.2" cy="233.1" r=".99"/>
</g>
<g fill="#000">
<path d="M86.2 225.3l1.1 2.3-2.5-.4z"/>
<path d="M71.8 204.8l4.2-1v2z" fill-rule="evenodd"/>
<circle cx="87.7" cy="217.1" r=".99"/>
<circle cx="87.8" cy="204.7" r=".99"/>
<circle cx="88.2" cy="233.1" r=".99"/>
</g>
<circle cx="87.7" cy="217.1" r=".99" fill="none" stroke="#000" stroke-width=".34"/>
<path d="M18.8 201.4h74.6v39.9h-74.6z" fill="none" stroke="#000" stroke-width=".35"/>
<circle cx="93.5" cy="217.1" r="1.48" fill="#fff"/>
<circle cx="93.5" cy="217.1" r="1.48" fill="none" stroke="#000" stroke-width=".26"/>
<circle cx="93.5" cy="204.7" r="1.48" fill="#fff"/>
<g fill="none" stroke="#000" stroke-width=".26">
<path d="M40.8 218.6h8.9v8.4h-8.9zM54.2 218.6h9.4l.1 8.4h-9.4z"/>
<circle cx="93.5" cy="204.7" r="1.48"/>
</g>
<circle cx="93.4" cy="232.9" r="1.48" fill="#fff"/>
<g fill="none" stroke="#000" stroke-width=".26">
<path d="M26.8 218.5h8.9v8.4h-8.9zM75.2 204.8h12.6v1.9M89.2 206.6h-2.9v7.6M89.2 206.7v7.5h-2.7M19.6 225.2l1.6 1.9M20.9 224.1l1.5 2M22.3 229.2h4.5M24.6 223v14.5M24.6 222.9h2.2M35.8 222.8h2.6M44.7 230.3v5.7M44.7 236.1h2.4"/>
<path d="M47 232.7h26.3v6.3h-26.3zM49.9 222.9h2.5M59.1 227.1v2.5M63.8 223h2.6M73.3 235.9h2.3M75.6 230.2v5.7"/>
<circle cx="93.4" cy="232.9" r="1.48"/>
</g>
<path d="M20.7 227.4l.9-.8 1.2 2.1M21.9 226.4l.8-.9 1.2 2.1M22.7 237.8h4.2M37.5 222l3.4 .8-3.4 .9zM44.7 227.1l.8 3.3h-1.6zM50.9 222.1l3.3 .8-3.3 .8zM58.3 229.4h1.6l-.8 3.4zM64.8 222.1l3.4 .8-3.4 .9zM75.6 227.3l.8 3.4h-1.6zM86.2 238.3h4.2" fill="none" stroke="#000" stroke-width=".2"/>
<path d="M22.7 237.8h4.2M86.2 238.3h4.2" fill="none" stroke="#000" stroke-width=".71"/>
<path d="M24.5 229.2l2.3 3.5h-4.5z" fill="none" stroke="#000" stroke-width=".35"/>
<g fill="#000">
<path d="M21.6 226.6l1.2 2.1-2.1-1.3zM22.7 225.5l1.2 2.1-2-1.2z"/>
<path d="M37.5 222l3.4 .8-3.4 .9z" fill-rule="evenodd"/>
<path d="M44.7 227.1l.8 3.3h-1.6z" fill-rule="evenodd"/>
<path d="M50.9 222.1l3.3 .8-3.3 .8z" fill-rule="evenodd"/>
<path d="M58.3 229.4h1.6l-.8 3.4z" fill-rule="evenodd"/>
<path d="M64.8 222.1l3.4 .8-3.4 .9z" fill-rule="evenodd"/>
<path d="M75.6 227.3l.8 3.4h-1.6z" fill-rule="evenodd"/>
</g>
<path d="M112 198h80.2v44.1h-80.2z" fill="#fff"/>
<path d="M138.7 214v14.5M138.7 213.9h3.7M138.7 220.2h2.2M138.7 220.2h-2.2" fill="none" stroke="#000" stroke-width=".26" stroke-dasharray="1 1"/>
<path d="M138.7 220.2l2.2 3.6h-4.4z" fill="none" stroke="#000" stroke-width=".35" stroke-dasharray="1 1"/>
<g fill="#000">
<path d="M135.7 217.7l1.3 2-2.1-1.2zM136.8 216.5l1.3 2.2-2.1-1.3zM127.1 224.7l1.3 2.1-2.1-1.2zM128.2 223.6l1.3 2.1-2.1-1.2z"/>
<path d="M159.4 212.7h5.5v.8h-5.5z" fill-rule="evenodd"/>
<circle cx="162.1" cy="204.5" r=".88"/>
<circle cx="162" cy="225.9" r=".85"/>
</g>
<g fill="none" stroke="#000" stroke-width=".2">
<path d="M134.9 218.5l.8-.8 1.3 2M136 217.4l.8-.9 1.3 2.2M159.4 212.7h5.5v.8h-5.5zM126.3 225.6l.8-.9 1.3 2.1M127.4 224.5l.8-.9 1.3 2.1"/>
<circle cx="162.1" cy="204.5" r=".88"/>
<circle cx="162" cy="225.9" r=".85"/>
</g>
<path d="M124.5 214.9v11.5M133.7 216.3l1.7 1.8M135 215.2l1.6 1.9M121.3 226.6h3.2M122.3 221.8h4.5M125.1 223.4l1.7 1.8M126.4 222.3l1.6 1.9" fill="none" stroke="#000" stroke-width=".26"/>
<path d="M122.3 218.2h4.5l-2.3 3.6zM159.5 210.9v.9h5.1M159.6 210.9h5M162.1 204.3v6.4M164.6 210.9v.9" fill="none" stroke="#000" stroke-width=".35"/>
<path d="M132 201.4h20.6v28.2h-20.6zM165 203.2h6.6v2.4M165 203.3v2.3h6.6" fill="none" stroke="#000" stroke-width=".34"/>
<path d="M142.3 207.8h7.3v14.7h-7.3z" fill="none" stroke="#000" stroke-width=".34" stroke-dasharray="1 1"/>
<circle cx="152.6" cy="215.7" r="1.48" fill="#fff"/>
<circle cx="152.6" cy="215.7" r="1.48" fill="none" stroke="#000" stroke-width=".26"/>
<circle cx="152.6" cy="226" r="1.48" fill="#fff"/>
<circle cx="152.6" cy="226" r="1.48" fill="none" stroke="#000" stroke-width=".26"/>
<circle cx="152.6" cy="204.4" r="1.48" fill="#fff"/>
<circle cx="152.6" cy="204.4" r="1.48" fill="none" stroke="#000" stroke-width=".26"/>
<path d="M154 204.4h10.7z" fill="#fff"/>
<path d="M154 204.4h10.7" fill="none" stroke="#000" stroke-width=".35"/>
<path d="M154.1 226h33.8z" fill="#fff"/>
<path d="M154.1 226h33.8" fill="none" stroke="#000" stroke-width=".35"/>
<path d="M162.1 213v12.6z" fill="#fff"/>
<path d="M162.1 213v12.6" fill="none" stroke="#000" stroke-width=".35"/>
<path d="M171.6 204.4h16.3z" fill="#fff"/>
<path d="M171.6 204.4h16.3" fill="none" stroke="#000" stroke-width=".35"/>
<path d="M154.1 215.7h24.6z" fill="#fff"/>
<path d="M154.1 215.7h24.6" fill="none" stroke="#000" stroke-width=".35"/>
<path d="M178.7 211.4h8.4v8.4h-8.4z" fill="none" stroke="#000" stroke-width=".34"/>
<path d="M121.4 214.7h3.2" fill="none" stroke="#000" stroke-width=".26"/>
<path d="M182.9 204.3v7.1z" fill="#fff"/>
<path d="M182.9 204.3v7.1" fill="none" stroke="#000" stroke-width=".35"/>
<path d="M182.9 219.8v6.2z" fill="#fff"/>
<path d="M182.9 219.8v6.2" fill="none" stroke="#000" stroke-width=".35"/>
<g fill="#000">
<circle cx="182.9" cy="204.6" r=".85"/>
<circle cx="182.9" cy="226.1" r=".85"/>
</g>
<g fill="none" stroke="#000" stroke-width=".2">
<circle cx="182.9" cy="204.6" r=".85"/>
<circle cx="182.9" cy="226.1" r=".85"/>
</g>
<circle cx="189.3" cy="204.4" r="1.48" fill="#fff"/>
<circle cx="189.3" cy="204.4" r="1.48" fill="none" stroke="#000" stroke-width=".26"/>
<circle cx="189.4" cy="226.1" r="1.48" fill="#fff"/>
<g fill="none" stroke="#000" stroke-width=".26">
<path d="M172.4 216.4v6.9"/>
<circle cx="189.4" cy="226.1" r="1.48"/>
</g>
<path d="M171.6 222.9h1.6l-.8 2.2z" fill-rule="evenodd" fill="#000"/>
<path d="M171.6 222.9h1.6l-.8 2.2z" fill="none" stroke="#000" stroke-width=".2"/>
<path d="M112.2 201.3h18.2v28.2h-18.2z" fill="none" stroke="#000" stroke-width=".34"/>
<path d="M113.9 213.3h7.3v14.7h-7.3z" fill="none" stroke="#000" stroke-width=".34" stroke-dasharray="1 1"/>
<g font-size="5.6">
<text x="86" y="16.4">TSOP22.., TSOP24.., TSOP48.., TSOP44..</text>
<text x="38.4" y="33.8">IR Receiver Modules for Remote Control Systems</text>
</g>
<text font-size="4.9" x="142.1" y="24">Vishay Semiconductors</text>
<text font-size="4.2" fill="#f06b12" x="92" y="7.8">New Product</text>
<text font-size="3.5" fill="#007ec4" x="39.1" y="21.9">www.vishay.com</text>
<g font-size="3.5">
<text x="110.1" y="41.5">FEATURES</text>
<text x="16.1" y="87.9">MECHANICAL DATA</text>
<text x="110.1" y="90.2">DESCRIPTION</text>
<text x="18.7" y="145.9">PARTS TABLE</text>
<text x="16.1" y="195.4">BLOCK DIAGRAM</text>
<text x="110.1" y="195.4">APPLICATION CIRCUIT</text>
</g>
<g font-size="3.2">
<text x="110.1" y="46.2">• Low supply current</text>
<text x="110.1" y="50.5">• Photo detector and preamplifier in one package</text>
<text x="110.1" y="54.7">• Internal filter for PCM frequency</text>
<text x="110.1" y="58.9">• Improved shielding against EMI</text>
<text x="110.1" y="63.2">• Supply voltage: 2.5 V to 5.5 V</text>
<text x="33.3" y="71.2">1</text>
<text x="110.1" y="67.4">• Improved immunity against ambient light</text>
<text x="110.1" y="71.6">• Insensitive to supply voltage ripple and noise</text>
<text x="38" y="74.7">2</text>
<text x="43.9" y="77.8">3</text>
<text x="110.1" y="75.9">• Material categorization:</text>
<text x="113" y="79.4">For</text>
<text x="120.5" y="79.4">definitions</text>
<text x="138" y="79.4">of</text>
<text x="143.6" y="79.4">compliance</text>
<text x="162.9" y="79.4">please</text>
<text x="175" y="79.4">see</text>
<text x="16.1" y="93">Pinning for TSOP44.., TSOP48..:</text>
<text x="110.1" y="94.9">These</text>
<text x="121" y="94.9">products</text>
<text x="135.9" y="94.9">are</text>
<text x="142.7" y="94.9">miniaturized</text>
<text x="162.2" y="94.9">receivers</text>
<text x="177.2" y="94.9">for</text>
<text x="183.3" y="94.9">infrared</text>
<text x="16.1" y="97.9">1 = OUT, 2 = GND, 3 = V</text>
<text x="110.1" y="98.4">remote control systems. A PIN diode and a preamplifier are</text>
<text x="110.1" y="102">assembled on a lead frame, the epoxy package acts as an</text>
<text x="16.1" y="102.9">Pinning for TSOP22.., TSOP24..:</text>
<text x="16.1" y="107.8">1 = OUT, 2 = V , 3 = GND</text>
<text x="110.1" y="105.5">IR filter.</text>
<text x="110.1" y="109.7">The demodulated output signal can be directly decoded by</text>
<text x="110.1" y="113.3">a microprocessor. The TSOP22.., TSOP48.. are compatible</text>
<text x="110.1" y="116.8">with all common IR remote control data formats. The</text>
<text x="110.1" y="120.3">TSOP24.., TSOP44.. are optimized to suppress almost all</text>
<text x="110.1" y="123.8">spurious pulses from energy saving fluorescent lamps but</text>
<text x="110.1" y="127.4">will also suppress some data signals.</text>
<text x="110.1" y="131.6">This</text>
<text x="118.3" y="131.6">component</text>
<text x="136.8" y="131.6">has</text>
<text x="144.2" y="131.6">not</text>
<text x="151.1" y="131.6">been</text>
<text x="160.5" y="131.6">qualified</text>
<text x="174.8" y="131.6">according</text>
<text x="191.3" y="131.6">to</text>
<text x="110.1" y="135.1">automotive specifications.</text>
</g>
<g font-size="3.2" fill="#007ec4">
<text x="113" y="82.9">www.vishay.com/doc?99912</text>
<text x="16.1" y="126.2">www.vishay.com/ir-receiver-modules/ for up-to-date info,</text>
</g>
<g font-size="3.2" fill="#f06b12">
<text x="16.1" y="122.3">Please see the document “Product Transition Schedule” at</text>
<text x="16.1" y="130">when this product will be released.</text>
</g>
<g font-size="2.8">
<text x="18.7" y="153.4">CARRIER</text>
<text x="55.7" y="150.5">STANDARD APPLICATIONS (AGC2)</text>
<text x="111.7" y="154.9">PINNING</text>
<text x="130.4" y="150.5">VERY NOISY ENVIRONMENTS (AGC4)</text>
<text x="18.7" y="156.3">FREQUENCY</text>
<text x="43.8" y="159.3">1 = OUT, 2 = GND, 3 = V</text>
<text x="82" y="159.3">1 = OUT, 2 = V , 3 = GND</text>
<text x="120.2" y="159.3">1 = OUT, 2 = GND, 3 = V</text>
<text x="158.5" y="159.3">1 = OUT, 2 = V , 3 = GND</text>
<text x="18.7" y="163.7">30 kHz</text>
<text x="53.5" y="163.7">TSOP4830</text>
<text x="91.7" y="163.7">TSOP2230</text>
<text x="129.9" y="163.7">TSOP4430</text>
<text x="168.1" y="163.7">TSOP2430</text>
<text x="18.7" y="168.1">33 kHz</text>
<text x="18.7" y="172.5">36 kHz</text>
<text x="53.5" y="168.1">TSOP4833</text>
<text x="53.5" y="172.5">TSOP4836</text>
<text x="91.7" y="168.1">TSOP2233</text>
<text x="91.7" y="172.5">TSOP2236</text>
<text x="129.9" y="168.1">TSOP4433</text>
<text x="129.9" y="172.5">TSOP4436</text>
<text x="168.1" y="168.1">TSOP2433</text>
<text x="168.1" y="172.5">TSOP2436</text>
<text x="18.7" y="176.9">38 kHz</text>
<text x="53.5" y="176.9">TSOP4838</text>
<text x="91.7" y="176.9">TSOP2238</text>
<text x="129.9" y="176.9">TSOP4438</text>
<text x="168.1" y="176.9">TSOP2438</text>
<text x="18.7" y="181.3">40 kHz</text>
<text x="18.7" y="185.7">56 kHz</text>
<text x="53.5" y="181.3">TSOP4840</text>
<text x="53.5" y="185.7">TSOP4856</text>
<text x="91.7" y="181.3">TSOP2240</text>
<text x="91.7" y="185.7">TSOP2256</text>
<text x="129.9" y="181.3">TSOP4440</text>
<text x="129.9" y="185.7">TSOP4456</text>
<text x="168.1" y="181.3">TSOP2440</text>
<text x="168.1" y="185.7">TSOP2456</text>
<text x="167" y="201.5">R</text>
<text x="114.3" y="204.8">Transmitter</text>
<text x="118.8" y="207.8">with</text>
<text x="132.9" y="205.6">IR receiver</text>
<text x="154" y="208.6">V</text>
<text x="186.4" y="208.9">+ V</text>
<text x="114.9" y="210.7">TSALxxxx</text>
<text x="166.3" y="212.6">C</text>
<text x="146.5" y="219.4" transform="rotate(-90 146.5 219.4)">Circuit</text>
<text x="154.1" y="218.6">OUT</text>
<text x="181.2" y="217">µC</text>
<text x="153.7" y="224.9">GND</text>
<text x="173" y="222.3">V</text>
<text x="186" y="224">GND</text>
<text x="113.1" y="234">The external components R</text>
<text x="113.1" y="237.4">to improve the robustness against electrical overstress</text>
<text x="150" y="234">and C</text>
<text x="159.7" y="234">are optional</text>
<text x="113.1" y="240.8">(typical values are R</text>
<text x="140.9" y="240.8">= 100 Ω, C</text>
<text x="156.7" y="240.8">= 0.1 µF).</text>
<text x="16.1" y="263.3">Rev. 1.1, 04-Sep-12</text>
<text x="104.3" y="263.8">1</text>
<text x="160.7" y="263.3">Document Number: 82459</text>
<text x="73.7" y="267.7">For technical questions, contact: IRR@vishay.com</text>
<text x="23.7" y="271.7">THIS DOCUMENT IS SUBJECT TO CHANGE WITHOUT NOTICE. THE PRODUCTS DESCRIBED HEREIN AND THIS DOCUMENT</text>
<text x="48.1" y="274.6">ARE SUBJECT TO SPECIFIC DISCLAIMERS, SET FORTH AT www.vishay.com/doc?91000</text>
</g>
<g font-size="2.5">
<text x="96.2" y="205.6">3</text>
<text x="78.3" y="211.6">33 kΩ</text>
<text x="96.2" y="217.6">1</text>
<text x="28.5" y="223.6">Input</text>
<text x="42.7" y="223.6">AGC</text>
<text x="56" y="222.3">Band</text>
<text x="56.2" y="225">pass</text>
<text x="70.1" y="222.3">Demo-</text>
<text x="70.2" y="225.3">dulator</text>
<text x="96.1" y="233.9">2</text>
<text x="26.1" y="236.2">PIN</text>
<text x="52.2" y="236.9">Control circuit</text>
<text x="147.8" y="234.7">1</text>
<text x="157.5" y="234.7">1</text>
<text x="138.7" y="241.5">1</text>
<text x="154.6" y="241.5">1</text>
</g>
<g font-size="2.4">
<text x="51.3" y="98.5">S</text>
<text x="37.2" y="108.4">S</text>
</g>
<g font-size="2.1">
<text x="75.5" y="159.8">S</text>
<text x="101" y="159.8">S</text>
<text x="152" y="159.8">S</text>
<text x="177.5" y="159.8">S</text>
<text x="19.1" y="200.4">16833_14</text>
<text x="112.3" y="199.8">17170-10</text>
<text x="169.1" y="202.2">1</text>
<text x="155.9" y="209.3">S</text>
<text x="190.7" y="209.6">S</text>
<text x="168.4" y="213.3">1</text>
<text x="174.9" y="223">O</text>
</g>
<text font-size="1.9" x="77.1" y="78.5">16672</text>
</svg>
